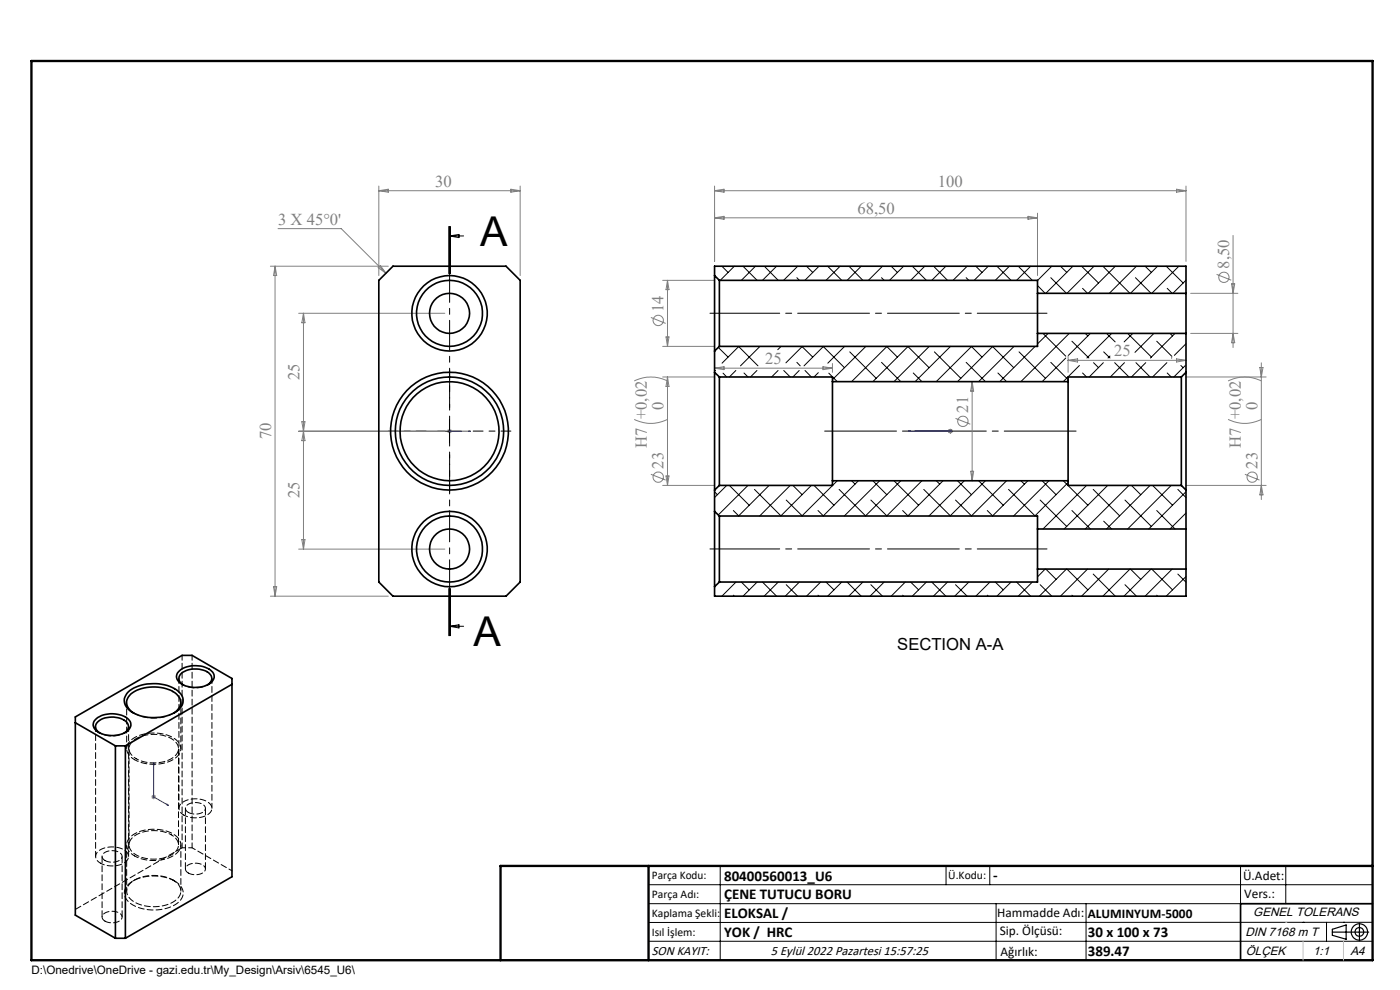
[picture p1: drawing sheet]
<svg xmlns="http://www.w3.org/2000/svg" width="297mm" height="210mm" viewBox="0 0 297 210" stroke-linecap="round" stroke-linejoin="round" font-family="sans-serif">
<g fill="none" stroke="#808080" stroke-width=".21">
<path d="M80.4 39.5v18.9M110.3 39.5v18.9M151.6 39.5v15.9M251.6 39.5v15.9M57.4 56.5h25M58.3 56.5v70M58.3 56.5l.4 1.9h-.7zM59 48.5h13.4l9.5 9.5M80.4 40.5h29.9M80.4 40.5l2-.4v.7zM80.7 56.3l1.2 1.7-1.7-1.2zM108.4 40.1l1.9 .4-1.9 .3z"/>
<path d="M140.6 59.5h11M141.6 59.5v14M141.6 59.5l.3 1.9h-.6zM151.6 40.5h100M151.6 40.5l2-.4v.7zM151.6 46.2l2-.3v.6zM151.6 46.2h68.5M218.1 45.9l2 .3-2 .3zM220.1 45.2v13.2M249.6 40.1l2 .4-2 .3zM258.1 58.2l3.1 1.2M261.6 49.9v23.8"/>
<path d="M63.4 66.5h31M64.4 66.5v50M64.4 66.5l.3 2h-.7zM138.1 67.3l3.1 1.3M140.6 80h11M140.6 73.5h11M141.3 71.5h.6l-.3 2zM141.6 80v23M141.6 80l.3 2h-.6zM151.6 78.1l2-.3v.6zM151.6 78.1h25M174.6 77.8l2 .3-2 .3z"/>
<path d="M176.6 77.1v1.9M226.6 75.5v3.5M226.6 76.4h25M226.6 76.4l2-.3v.7zM249.6 76.1l2 .3-2 .4zM251.6 80h17M252.6 70.7h10M252.6 62.2h10M261.3 60.2h.6l-.3 2zM261.6 70.7l.3 2h-.6zM267.3 78h.6l-.3 2zM267.6 77v29"/>
<path d="M63.4 91.5h31M64 89.5h.7l-.3 2zM64.4 91.5l.3 2h-.7zM94.9 91.5h.9M95 91.1l.7 .7M95.4 91v1M95.7 91.1l-.7 .7M134.5 89a7.8 7.8 0 0 0 7.1 0M134.5 80.8a7.8 7.8 0 0 1 7.1 0M201.1 91.5h1M201.3 91.1l.7 .7M201.6 91v1"/>
<path d="M202 91.1l-.7 .7M202.7 88.8l3.1 1.2M205.9 100h.7l-.4 2zM206.2 81v21M206.2 81l.4 2h-.7zM260.5 89a7.8 7.8 0 0 0 7.1 0M260.5 80.8a7.8 7.8 0 0 1 7.1 0M63.4 116.5h31M64 114.5h.7l-.3 2zM138.1 100.6l3.1 1.2M140.6 103h11M141.3 101h.6l-.3 2z"/>
<path d="M251.6 103h17M264.1 100.6l3.1 1.2M267.6 103l.3 2h-.6zM57.4 126.5h25M58 124.5h.7l-.4 2zM32.1 169h1M32.2 168.7l.7 .7M32.6 168.5v1M32.9 168.7l-.7 .7"/>
<circle cx="259.6" cy="58.8" r="1.09"/>
<circle cx="139.7" cy="68" r="1.09"/>
<circle cx="204.3" cy="89.4" r="1.09"/>
<circle cx="139.6" cy="101.2" r="1.1"/>
<circle cx="265.6" cy="101.2" r="1.1"/>
</g>
<g fill="none" stroke="#000" stroke-width=".25">
<path d="M282.6 197.7h7.8M282.6 197.1l3-.9v3l-3-.8zM288.4 195.8v3.8M106.2 203.7h185"/>
<circle cx="288.4" cy="197.7" r="1.74"/>
<circle cx="288.4" cy="197.7" r=".93"/>
</g>
<path d="M95.2 91.5h.3zM95.4 91.5h.1M95.4 91.5h4.4M99.8 91.5h-.5h.5M192.7 91.5h8.9M192.7 91.5h.5h-.5M201.5 91.5h.2zM201.6 91.5h.1M32.6 161.8v7.2l3.1 1.8M32.6 161.8l.1 .4-.2-.1zM35.4 170.6l.3 .2-.3-.1z" fill="none" stroke="#00f" stroke-width=".21"/>
<path d="M222.1 66.4h-71.5M222.1 116.4h-71.5" fill="none" stroke="#000" stroke-width=".21" stroke-dasharray="15.2 1.3 1.3 1.3" stroke-dashoffset=".4"/>
<path d="M174.6 91.4h54" fill="none" stroke="#000" stroke-width=".21" stroke-dasharray="15.2 1.3 1.3 1.3" stroke-dashoffset="-.3"/>
<path d="M90.4 91.4h-8M95.4 86.4v-8M95.4 96.4v8M100.4 91.4h8" fill="none" stroke="#000" stroke-width=".21" stroke-dasharray="15.2 1.3 1.3 1.3" stroke-dashoffset="13.1"/>
<path d="M95.4 48v86.8" fill="none" stroke="#000" stroke-width=".21" stroke-dasharray="6.3 1.3 1.3 1.3" stroke-dashoffset=".4"/>
<g fill="none" stroke="#000" stroke-width=".21">
<path d="M95.2 48v10M95.4 50.1h3M95.4 50.1l2-.4v.7zM95.4 48v10M95.6 48v10M92.9 91.5h5M95.4 89v5M95.2 124.8v10M95.4 132.8l2-.3v.7zM95.4 132.8h3M95.4 124.8v10M95.6 124.8v10z"/>
<path d="M137.6 187.7h153.6M137.6 191.7h153.6M137.6 199.7h153.6M152.8 183.7v20M200.7 183.7v4M210 183.7v4M211.3 191.7v12M230.4 191.7v12M263.2 183.7v20M272.8 183.7v8M276.4 195.6h.1M281.4 195.6v4.1"/>
<path d="M285 195.6h.1M291.2 195.6l-153.6 .1"/>
</g>
<path d="M291.2 191.7h-28v12" fill="none" stroke="#000" stroke-width=".35"/>
<path d="M6.7 12.9h284.5v190.8h-284.5zM137.6 183.7v20M291.2 183.7h-185v20" fill="none" stroke="#000" stroke-width=".5"/>
<path d="M276.4 199.7v4M285 199.7v4" fill="none" stroke="#c0c0c0" stroke-width=".21"/>
<path d="M272.8 195.6h.1" fill="none" stroke="#c0c0c0" stroke-width=".25"/>
<g fill="#00f">
<path d="M99.3 91.5h.5zM95.2 91.5h.3z"/>
<path d="M35.4 170.6l.3 .2-.3-.1zM32.6 161.8l.1 .4-.2-.1zM201.5 91.5h.2zM192.7 91.5h.5zM201.5 91.5h.2zM192.7 91.5h.5z"/>
</g>
<g fill="none" stroke="#000" stroke-width=".35">
<path d="M80.4 59.5l3-3h24l2.9 3v64l-2.9 3h-24l-3-3zM151.6 58.4v16.1M151.6 58.4v-1.9h100v5.7M151.6 58.4l1 1.1M152.6 59.5v14M152.6 59.5h67.5v2.7M151.6 79v25M151.6 74.5v4.5M151.6 79l1 1M152.6 80v23M152.6 80h24v1M152.6 73.5l-1 1"/>
<path d="M220.1 62.2v8.5M220.1 70.7h31.5M220.1 62.2h31.5M220.1 70.7v2.8h-67.5M250.6 80v23M250.6 80h-24v1M251.6 62.2v8.5M251.6 79v25M251.6 70.7v8.3M251.6 79l-1 1M176.6 81v21M176.6 81h50"/>
<path d="M226.6 81v21M151.6 108.5v16M151.6 104v4.5M151.6 108.5l1 1M152.6 109.5v14M152.6 109.5h67.5v2.7M152.6 103l-1 1M176.6 102v1h-24M176.6 102h50M220.1 112.2v8.5M220.1 112.2h31.5M226.6 102v1h24"/>
<path d="M250.6 103l1 1M251.6 112.2v8.5M251.6 104v8.2M152.6 123.5l-1 1M220.1 120.7h31.5M220.1 120.7v2.8h-67.5M251.6 120.7v5.8h-100v-2M16 153.3l8.5 4.9M20.5 152.4a5.8 5.8 0 0 1 6.7 .1 1.61 1.61 0 0 1-.4 2.7 6 6 0 0 1-6.5-.3 1.52 1.52 0 0 1 .2-2.5zM21.1 155.5a1.45 1.45 0 0 1-.8-1.4 1.45 1.45 0 0 1 .8-1.3 4.9 4.9 0 0 1 5.9 .6 1.45 1.45 0 0 1-.6 2.1M24.5 158.2h2.1M24.5 158.2v40.8"/>
<path d="M26.6 158.2v40.8M27.2 146.8a9.2 9.2 0 0 1 10.6-.2 2.55 2.55 0 0 1-.5 4.5 9.4 9.4 0 0 1-9.9-.5 2.45 2.45 0 0 1-.2-3.8zM28.4 151.3a2.38 2.38 0 0 1-1.6-2.1 2.38 2.38 0 0 1 1.4-2.3 8.7 8.7 0 0 1 9.2 .3 2.34 2.34 0 0 1-.6 4.1M38.1 142.2a5.7 5.7 0 0 1 7 .4 1.86 1.86 0 0 1-1.4 2.8 5.5 5.5 0 0 1-5.9-1 1.49 1.49 0 0 1 .3-2.2zM38.8 145.2a1.5 1.5 0 0 1-.8-1.5 1.5 1.5 0 0 1 1.2-1.3 4.8 4.8 0 0 1 5.5 .8 1.43 1.43 0 0 1-.6 2M49.2 145.2l-22.6 13M24.5 199l-8.5-4.9v-42l22.6-13.1h2.1l8.5 4.9v42.1l-22.6 13M24.5 199h2.1"/>
<circle cx="95.4" cy="66.4" r="8"/>
<circle cx="95.4" cy="66.5" r="7"/>
<circle cx="95.4" cy="66.5" r="4.3"/>
<circle cx="95.4" cy="91.5" r="10.5"/>
<circle cx="95.4" cy="91.5" r="12.5"/>
<circle cx="95.4" cy="91.5" r="11.5"/>
<circle cx="95.4" cy="116.5" r="7"/>
<circle cx="95.4" cy="116.5" r="8"/>
<circle cx="95.4" cy="116.5" r="4.3"/>
</g>
<path d="M21.1 155.4a5.4 5.4 0 0 0 5.3 0M38.8 145.2a5.4 5.4 0 0 0 5.3 0M28.9 160.9a7.7 7.7 0 0 0 8.4-.7 2.11 2.11 0 0 0-.8-3.4 7.8 7.8 0 0 0-8.4 .5 2.18 2.18 0 0 0 .8 3.6M36.3 177.1a2.25 2.25 0 0 1 1.6 2.1 2.25 2.25 0 0 1-1.5 2.1 7.8 7.8 0 0 1-8.4-.6 2.09 2.09 0 0 1 .6-3.4 8.1 8.1 0 0 1 7.7-.2" fill="none" stroke="#000" stroke-width=".21" stroke-dasharray="1.3 .6" stroke-dashoffset=".7"/>
<path d="M28.6 161.2a8.4 8.4 0 0 0 9.1-.9 2.39 2.39 0 0 0-1-3.8 8.4 8.4 0 0 0-9.2 .8 2.39 2.39 0 0 0 1.1 3.9M39 172.9a5.1 5.1 0 0 0 5.6-.6 1.57 1.57 0 0 0-1-2.4 4.8 4.8 0 0 0-5.5 1 1.5 1.5 0 0 0 .9 2M21.3 183.1a5.1 5.1 0 0 0 5.6-.6 1.57 1.57 0 0 0-1-2.4 4.8 4.8 0 0 0-5.5 1 1.5 1.5 0 0 0 .9 2M28.6 181.6a8.4 8.4 0 0 0 9.1-.9 2.39 2.39 0 0 0-1-3.8 8.4 8.4 0 0 0-9.2 .8 2.39 2.39 0 0 0 1.1 3.9M36.7 186.7a2.48 2.48 0 0 1 1.7 2.3 2.48 2.48 0 0 1-1.7 2.4 8.4 8.4 0 0 1-9.2-.9 2.39 2.39 0 0 1 1.1-3.8 9 9 0 0 1 8.1 0" fill="none" stroke="#000" stroke-width=".21" stroke-dasharray="1.3 .6" stroke-dashoffset=".4"/>
<g fill="none" stroke="#000" stroke-width=".21" stroke-dasharray="1.3 .6">
<path d="M21 155.3l.3 .2M26.3 155.5l.3-.2M27.4 158.8v20.4M28.2 151.1l.4 .3M28.4 151.3a8.9 8.9 0 0 0 8.5 0M36.7 151.4l.3-.3M38.6 145.1l.4 .2M43.9 145.3l.4-.2M37.9 179.2v-20.4M38.6 179.8l-22.6 13.1M40 172.3a2.87 2.87 0 0 0 3.5-.5 1.18 1.18 0 0 0-1.1-1.4 2.5 2.5 0 0 0-3.1 1l.2 .6 .5 .3M22.3 182.5a2.87 2.87 0 0 0 3.5-.5 1.18 1.18 0 0 0-1.1-1.4 2.5 2.5 0 0 0-3 1l.2 .6 .4 .3"/>
<path d="M22.3 195.4a2.87 2.87 0 0 0 3.5-.6 1.18 1.18 0 0 0-1.1-1.4 2.5 2.5 0 0 0-3 1l.2 .6 .4 .4M28.6 186.7l-.4 .2M37 186.9l-.3-.2M40 185.2a2.87 2.87 0 0 0 3.5-.6 1.18 1.18 0 0 0-1.1-1.4 2.5 2.5 0 0 0-3.1 1l.2 .6 .5 .4"/>
</g>
<path d="M38.6 139v40.8M20.3 154.1v27.6M38 143.9v27.6M40.8 179.8v-40.8M45 171.5v-27.6M27.3 181.7v-27.6" fill="none" stroke="#000" stroke-width=".21" stroke-dasharray="1.3 .6" stroke-dashoffset=".2"/>
<path d="M26.9 149v9.8M38.4 158.8v-9.8M26.9 179.2v9.8M38.6 179.8h2.2M38.4 189v-9.8M49.2 184.7l-8.4-4.9" fill="none" stroke="#000" stroke-width=".21" stroke-dasharray="1.3 .6" stroke-dashoffset=".5"/>
<path d="M37 186.9a9.3 9.3 0 0 0-9.8 .7 2.48 2.48 0 0 0 .6 4.1 9.2 9.2 0 0 0 10.2-.4 2.48 2.48 0 0 0-.5-4.2l-.5-.2" fill="none" stroke="#000" stroke-width=".21" stroke-dasharray="1.3 .6" stroke-dashoffset=".1"/>
<path d="M39.3 171.5v12.8M21.7 181.7v12.8M25.9 194.5v-12.8M43.6 184.3v-12.8" fill="none" stroke="#000" stroke-width=".21" stroke-dasharray="1.3 .6" stroke-dashoffset="-.1"/>
<g fill="none" stroke="#000" stroke-width=".21">
<path d="M153.1 56.5l1.3 1.3M155.8 56.5l-3 3M157.6 56.5l3 3M160.3 56.5l-3 3M162.3 56.6l2.8 2.9M164.7 56.5l-3 3M169.1 58.9l.5 .6M169.2 56.5l-3 3M171.1 56.5l1.3 1.3M173.7 56.5l-3 3M175.6 56.5l3 3M178.2 56.5l-3 3"/>
<path d="M180.3 56.6l2.8 2.9M182.7 56.5l-3 3M187 58.9l.6 .6M187.2 56.5l-3 3M189.1 56.5l1.3 1.3M191.7 56.5l-3 3M193.5 56.5l3 3M196.2 56.5l-3 3M198.2 56.6l2.8 2.9M200.7 56.5l-3 3M205 58.9l.5 .6M205.2 56.5l-3 3"/>
<path d="M207 56.5l1.3 1.3M209.7 56.5l-3 3M211.5 56.5l3 3M214.1 56.5l-3 3M216.2 56.6l2.8 2.9M218.7 56.5l-3 3M222.9 58.9l3.3 3.3M223.1 56.5l-3 3M225 56.5l1.3 1.3M227.6 56.5l-5.7 5.7M229.4 56.5l3.6 3.5M232.1 56.5l-5.8 5.7"/>
<path d="M234.1 56.6l5.6 5.6M236.6 56.5l-5.7 5.7M240.9 58.9l3.3 3.3M241.1 56.5l-5.8 5.7M242.9 56.5l1.4 1.3M245.6 56.5l-5.8 5.7M247.4 56.5l3.6 3.5M250.1 56.5l-5.8 5.7M251.6 59.4l-2.8 2.8M151.6 78.6h.1M152.4 73.7l2 2M153.4 79.2l.8 .8"/>
<path d="M156.1 78.6l-1.4 1.4M156.7 73.5l4.1 4.1M156.7 73.5l-3.5 3.5M157.8 79.1l.9 .9M160.6 78.6l-1.4 1.4M161.2 73.5l-4.1 4.1M165.1 78.6l-1.4 1.4M165.6 73.5h.1M165.7 73.5l-.7 .7M166.3 78.6l1.3 1.4M169.1 76.9l.7 .7M169.5 78.6l-1.3 1.4"/>
<path d="M170.1 73.5l2.3 2.2M170.2 73.5l-3.5 3.5M170.8 78.6l1.3 1.4M173.6 79l-.9 1M174.6 73.5l4.5 4.5M174.7 73.5l-4.1 4.1M175.8 79.2l1.8 1.8M179.2 73.5l-3.6 3.5M180.3 74.6l5.6 5.6M183.6 73.5h.1M183.7 73.5l-7.1 7M187 76.9l4.1 4.1"/>
<path d="M188.1 73.5l2.3 2.2M188.2 73.5l-7.5 7.5M192.6 73.5l4.5 4.5M192.7 73.5l-7.5 7.5M193.7 79.1l1.9 1.9M197.1 73.5l-7.4 7.5M198.2 74.6l5.6 5.6M201.5 73.5h.1M201.6 73.5l-7.5 7.5M205 76.9l4.1 4.1M206.1 73.5l2.2 2.2M206.1 73.5l-7.5 7.5"/>
<path d="M210.5 73.5l4.6 4.5M210.6 73.5l-7.5 7.5M211.7 79.1l1.8 1.9M215.1 73.5l-7.5 7.5M216.2 74.6l5.6 5.6M219.5 73.5h.1M219.6 73.5l-7.5 7.5M220.1 60.6l1.6 1.6M221.3 70.7l4.8 4.9M222.4 70.7l-2.3 2.2M222.9 76.9l3.7 3.6M226.1 75.9l-5 5.1"/>
<path d="M226.8 70.7l-10.2 10.3M227.4 72.4l3.6 3.5M229 77.5l-3.4 3.5M229.7 61.2l1 1M229.7 79.1l.8 .9M230.2 70.7l.6 .6M231.3 70.7l-4.6 4.7M232 76.9l1 1.1M234.1 76.9l-3 3.1M234.1 74.6l1.4 1.3M234.7 70.7l1.9 1.8M235.5 75.5l-.4 .4"/>
<path d="M235.8 70.7l-5.2 5.2M236.5 76.9l3 3.1M238.5 76.9l-3 3.1M239.2 70.7l5.1 5M240.3 70.7l-1.8 1.8M241 76.9l3 3.1M243.1 76.9l-3.1 3.1M244.8 70.7l-4 4M245.4 72.4l3.2 3.2M247.5 76.9l-3 3.1M247.6 61.2l1.1 1M247.6 79.1l.9 .9"/>
<path d="M248.2 70.7l.5 .6M248.6 75.9h-.1M249.3 70.7l-5.2 5.2M250.5 77.5l.5 .5M251.5 77.5l-2.5 2.5M251.6 72.9l-2.5 2.5M151.6 104.3l.6 .6M154.2 103l-2.6 2.5M154.7 103l4.2 4.2M155.6 108.3l1.1 1.2M158.7 103l-6.3 6.2M160.1 103.8l5.6 5.6"/>
<path d="M163.2 103l-6.5 6.5M166.8 106.1l3.4 3.4M167.6 103l-6.5 6.5M168.2 103l2 1.9M172.1 103l-6.5 6.5M172.7 103l4.2 4.2M173.5 108.3l1.2 1.2M177.6 102l-7.5 7.5M178 103.8l5.6 5.6M180.7 102l.7 .7M182.1 102l-7.5 7.5M184.7 106.1l3.5 3.4"/>
<path d="M185.2 102l2.9 2.9M186.6 102l-7.5 7.5M189.7 102l5.2 5.2M191.1 102l-7.5 7.5M191.5 108.3l1.2 1.2M195.6 102l-7.5 7.5M196 103.8l5.6 5.6M198.6 102l.8 .7M200.1 102l-7.5 7.5M202.7 106.1l3.4 3.4M203.1 102l3 2.9M204.6 102l-7.5 7.5"/>
<path d="M207.6 102l5.2 5.2M209.1 102l-7.6 7.5M209.4 108.3l1.2 1.2M213.5 102l-7.4 7.5M214 103.8l5.6 5.6M216.6 102l.7 .7M218.1 102l-7.6 7.5M220.7 106.1l5.6 5.6M221.1 102l2.9 2.9M222.5 102l-7.5 7.5M225.6 102l5.2 5.2M226.6 102.4l-7.1 7.1"/>
<path d="M227.4 108.3l3.9 3.9M230.5 103l-9.2 9.2M231.9 103.8l5.6 5.6M234.1 110.6l1.7 1.6M235 103l-9.3 9.2M238.7 106.1l5.6 5.6M239.5 103l-9.3 9.2M240 103l2 1.9M244 103l-9.3 9.2M244.5 103l4.2 4.2M245.4 108.3l3.9 3.9M248.5 103l-9.3 9.2"/>
<path d="M249.9 103.8l1.7 1.7M251.6 108.8l-3.4 3.4M251.6 104.3l-7.9 7.9M155.6 126.3l.2 .2M156.1 123.5l-3 3M157.3 123.5l1.6 1.6M160.6 123.5l-3 3M161.7 123.5l3 3M165.1 123.5l-3 3M166.8 124l2.4 2.5M169.6 123.5l-3 3M173.5 126.3l.2 .2"/>
<path d="M174.1 123.5l-3 3M175.2 123.5l1.7 1.6M178.6 123.5l-3 3M179.7 123.5l3 3M183.1 123.5l-3 3M184.7 124l2.5 2.5M187.6 123.5l-3 3M191.5 126.3l.2 .2M192.1 123.5l-3 3M193.2 123.5l1.7 1.6M196.5 123.5l-3 3M197.7 123.5l3 3"/>
<path d="M201 123.5l-3 3M202.7 124l2.5 2.5M205.5 123.5l-3 3M209.4 126.3l.3 .2M210 123.5l-3 3M211.1 123.5l1.7 1.6M214.5 123.5l-3 3M215.7 123.5l3 3M219 123.5l-3 3M220.7 124l2.4 2.5M221.7 120.7l-1.6 1.7M221.9 120.7l2.1 2.2"/>
<path d="M226.2 120.7l-5.7 5.8M226.3 120.7l4.5 4.4M227.4 126.3l.2 .2M230.7 120.7l-5.7 5.8M231.9 121.8l4.7 4.7M235.2 120.7l-5.8 5.8M238.7 124l2.4 2.5M239.7 120.7l-5.7 5.8M239.8 120.7l2.2 2.2M244.2 120.7l-5.8 5.8M244.3 120.7l4.4 4.4M245.4 126.3l.2 .2"/>
<path d="M248.7 120.7l-5.8 5.8M249.9 121.8l1.7 1.7M251.6 122.3l-4.2 4.2"/>
</g>
<g font-size="8.7">
<text x="101.9" y="52.1">A</text>
<text x="100.5" y="137">A</text>
</g>
<g font-size="3.5" fill="#808080">
<text x="92.3" y="39.6">30</text>
<text x="199" y="39.6">100</text>
<text x="59" y="47.6">3 X 45°0'</text>
<text x="181.9" y="45.4">68,50</text>
<text x="260.8" y="57" transform="rotate(-90 260.8 57)">8,50</text>
<text x="140.8" y="66.1" transform="rotate(-90 140.8 66.1)">14</text>
<text x="162.3" y="77.2">25</text>
<text x="236.4" y="75.6">25</text>
<text x="63.5" y="80.7" transform="rotate(-90 63.5 80.7)">25</text>
<text x="140.8" y="87" transform="rotate(-90 140.8 87)">0</text>
<text x="205.4" y="87.5" transform="rotate(-90 205.4 87.5)">21</text>
<text x="266.8" y="87" transform="rotate(-90 266.8 87)">0</text>
<text x="57.5" y="93.2" transform="rotate(-90 57.5 93.2)">70</text>
<text x="137.2" y="95" transform="rotate(-90 137.2 95)">H7 +0,02</text>
<text x="263.2" y="95" transform="rotate(-90 263.2 95)">H7 +0,02</text>
<text x="140.8" y="99.4" transform="rotate(-90 140.8 99.4)">23</text>
<text x="266.8" y="99.4" transform="rotate(-90 266.8 99.4)">23</text>
<text x="63.5" y="105.7" transform="rotate(-90 63.5 105.7)">25</text>
</g>
<text font-size="3.5" x="190.3" y="137.9">SECTION A-A</text>
<g font-size="3.2">
<text x="153.6" y="186.8">80400560013_U6</text>
<text x="153.6" y="190.8">ÇENE TUTUCU BORU</text>
<text x="210.7" y="186.6">-</text>
<text x="153.6" y="194.8">ELOKSAL /</text>
<text x="153.6" y="198.8">YOK / HRC</text>
<text x="230.8" y="198.7">30 x 100 x 73</text>
<text x="230.8" y="202.8">389.47</text>
</g>
<g font-size="2.8">
<text x="263.7" y="186.7">Ü.Adet:</text>
<text x="263.9" y="190.5">Vers.:</text>
<text x="211.5" y="194.5">Hammadde Adı:</text>
<text x="230.8" y="194.7">ALUMINYUM-5000</text>
<text x="138.3" y="202.6">SON KAYIT:</text>
<text x="163.6" y="202.6">5 Eylül 2022 Pazartesi 15:57:25</text>
<text x="212.1" y="198.4">Sip. Ölçüsü:</text>
<text x="212.2" y="202.7">Ağırlık:</text>
</g>
<g font-size="2.6">
<text x="265.9" y="194.4">GENEL TOLERANS</text>
<text x="264.2" y="198.5">DIN 7168 m T</text>
<text x="264.3" y="202.6">ÖLÇEK</text>
<text x="278.5" y="202.6">1:1</text>
<text x="286.5" y="202.6">A4</text>
</g>
<g font-size="2.5">
<text x="138.3" y="186.4">Parça Kodu:</text>
<text x="138.3" y="190.5">Parça Adı:</text>
<text x="201.2" y="186.5">Ü.Kodu:</text>
<text x="138.3" y="194.5">Kaplama Şekli:</text>
<text x="138.3" y="198.6">Isıl İşlem:</text>
<text x="6.7" y="206.7">D:\Onedrive\OneDrive - gazi.edu.tr\My_Design\Arsiv\6545_U6\</text>
</g>
</svg>
